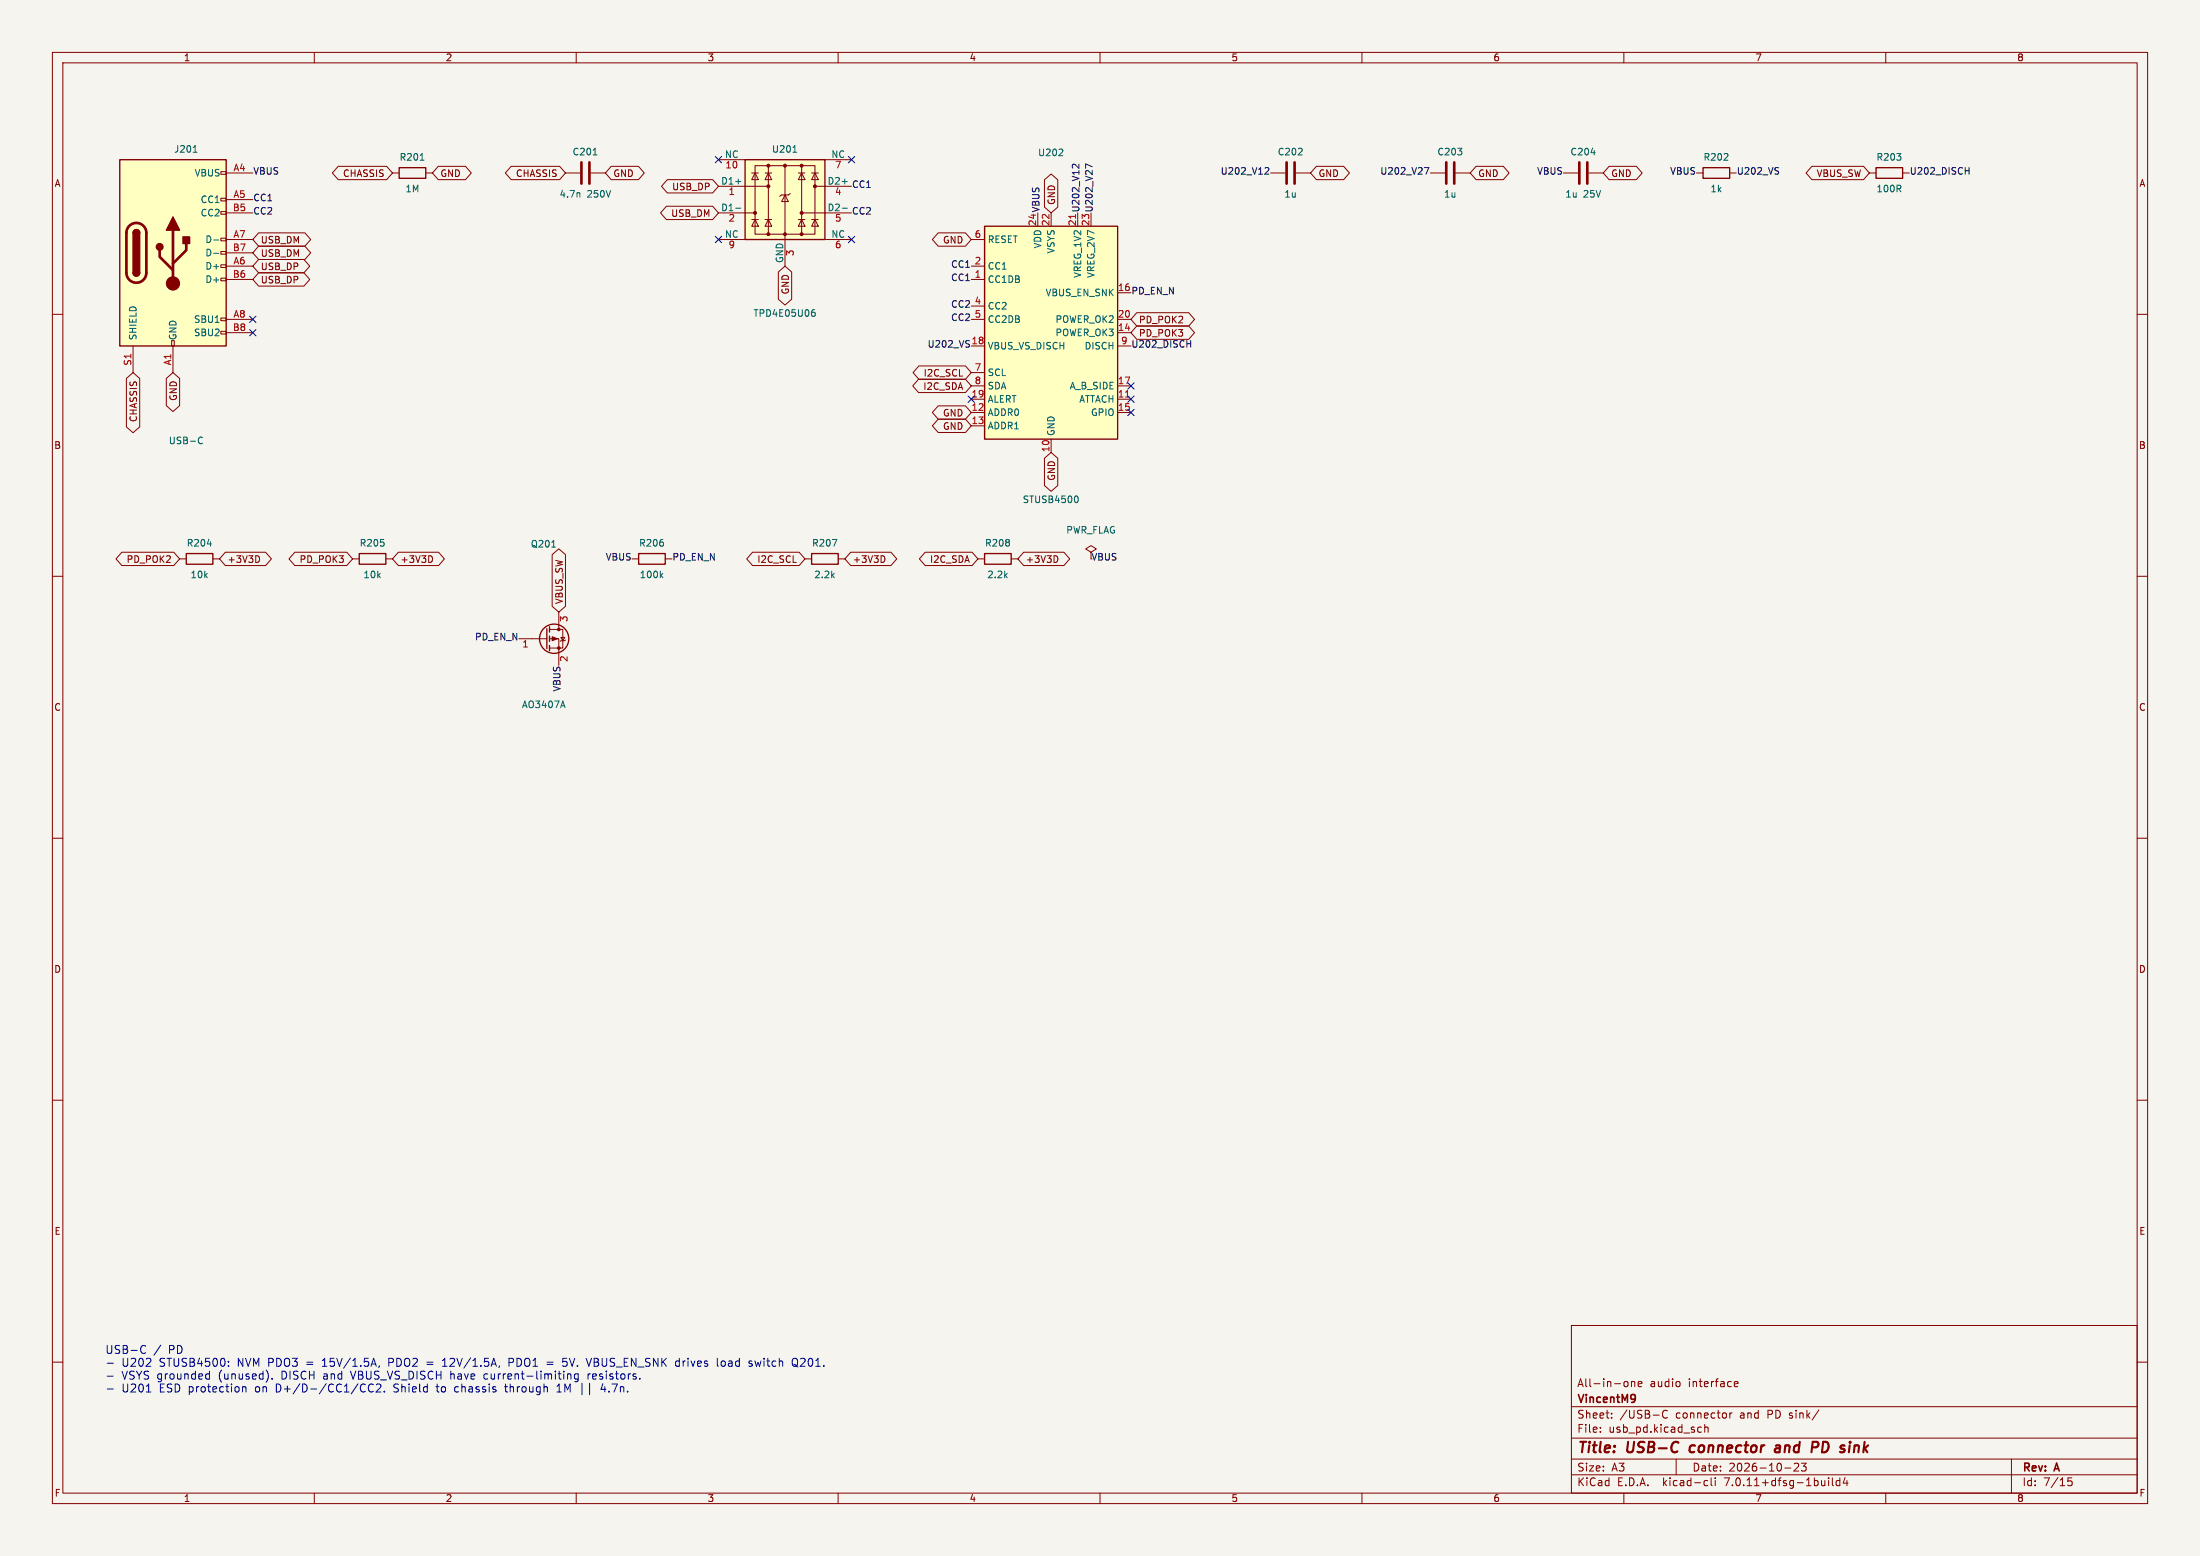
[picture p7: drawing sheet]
<svg xmlns="http://www.w3.org/2000/svg" width="420mm" height="297mm" viewBox="0 0 420 297" stroke-linecap="round" stroke-linejoin="round" font-family="sans-serif">
<path d="M0 0h420v297h-420z" fill="#f5f4ef" stroke="#f5f4ef" stroke-width=".19"/>
<g fill="none" stroke="#840000" stroke-width=".19">
<path d="M10 10h400v277h-400zM12 12h396v273h-396zM60 10v2M110 10v2M160 10v2M210 10v2M260 10v2M310 10v2M360 10v2M42.2 37.8h1v.6h-1zM42.2 32.8h1v.5h-1zM43.2 33h5.1"/>
<path d="M43.2 38.1h5.1M64.6 31.8h9.2l1.1 1.2-1.1 1.3h-9.2l-1.1-1.3zM74.9 33h1.3M81.3 33h1.2M83.7 31.8h5.2l1.1 1.2-1.1 1.3h-5.2l-1.2-1.3zM97.6 31.8h9.2l1.1 1.2-1.1 1.3h-9.2l-1.1-1.3zM107.9 33h2.8M112.8 33h2.8M116.7 31.8h5.2l1.1 1.2-1.1 1.3h-5.2l-1.1-1.3zM127.2 39.4h8.8l1.2 1.2-1.2 1.3h-8.8l-1.1-1.3zM127.4 34.3h8.6l1.2 1.3-1.2 1.2h-8.6l-1.1-1.2zM137.2 35.6h9.5"/>
<path d="M137.2 30.5h5M143.5 33h1.3M144.1 31.6h11.5v13.1h-11.5zM144.1 33l.7 1.3h-1.3zM146 33h1.3M146.7 33l.6 1.3h-1.3zM146.7 31.6v13.1M149.9 37.2l.6 1.3h-1.3zM149.9 31.6v19.2M150.9 37l-.4 .2h-1.3l-.4 .3M152.4 33h1.3M153 33l.7 1.3h-1.3z"/>
<path d="M153 31.6v13.1M154.9 33h1.3M155.6 33l.6 1.3h-1.3zM155.6 35.6h7M157.5 30.5h5.1M199.4 34.3l1.3-1.1 1.2 1.1v5.2l-1.2 1.1-1.3-1.1zM242.6 33h2.8M247.4 33h2.8M251.3 31.8h5.2l1.1 1.2-1.1 1.3h-5.2l-1.1-1.3zM273 33h2.8M277.9 33h2.8M281.8 31.8h5.2l1.1 1.2-1.1 1.3h-5.2l-1.1-1.3z"/>
<path d="M298.4 33h2.8M303.3 33h2.8M307.2 31.8h5.2l1.1 1.2-1.1 1.3h-5.2l-1.1-1.3zM323.8 33h1.3M330.2 33h1.3M345.9 31.8h9.9l1.1 1.2-1.1 1.3h-9.9l-1.1-1.3zM356.9 33h1.2M363.2 33h1.3M10 60h2M42.2 53.1h1v.5h-1zM42.2 50.5h1v.6h-1zM42.2 48h1v.5h-1z"/>
<path d="M42.2 45.5h1v.5h-1zM42.2 40.4h1v.5h-1zM43.2 40.6h5.1M43.2 45.7h5.1M43.2 53.3h5.1M43.2 50.8h5.1M43.2 48.3h5.1M49.4 52.1h8.6l1.1 1.2-1.1 1.3h-8.6l-1.1-1.3zM49.4 49.5h8.6l1.1 1.3-1.1 1.3h-8.6l-1.1-1.3zM49.4 44.4h8.8l1.1 1.3-1.1 1.3h-8.8l-1.1-1.3zM49.4 47h8.8l1.1 1.3-1.1 1.2h-8.8l-1.1-1.2zM137.2 40.6h6.9"/>
<path d="M137.2 45.7h5M143.5 41.9h1.3M144.1 41.9l.7 1.3h-1.3zM146 41.9h1.3M146.7 41.9l.6 1.3h-1.3zM148.6 51.9l1.3-1.1 1.2 1.1v5.2l-1.2 1.1-1.3-1.1zM152.4 41.9h1.3M153 41.9l.7 1.3h-1.3zM153 40.6h9.6M154.9 41.9h1.3M155.6 41.9l.6 1.3h-1.3zM157.5 45.7h5.1"/>
<path d="M179.1 44.4h5.2l1.1 1.3-1.1 1.3h-5.2l-1.1-1.3zM185.4 45.7h2.6M185.4 53.3h2.6M185.4 50.8h2.6M185.4 58.4h2.6M198.1 40.6v2.6M200.7 40.6v2.6M205.7 40.6v2.6M208.3 40.6v2.6M213.4 55.9h2.5M217 59.7h9.9l1.1 1.3-1.1 1.2h-9.9l-1.1-1.2zM408 60h2"/>
<path d="M24.1 72.2l1.3-1.1 1.3 1.1v9.3l-1.3 1.1-1.3-1.1zM25.4 66v5.1M31.7 72.2l1.3-1.1 1.3 1.1v5.2l-1.3 1.1-1.3-1.1zM32.8 65h.5v1h-.5zM33 66v5.1M42.2 63.2h1v.6h-1zM42.2 60.7h1v.5h-1zM43.2 63.5h5.1M43.2 61h5.1M175.4 72.4h8.9l1.1 1.3-1.1 1.2h-8.9l-1.2-1.2zM175.4 69.8h8.9l1.1 1.3-1.1 1.3h-8.9l-1.1-1.3zM179.1 77.5h5.2l1.1 1.2-1.1 1.3h-5.2l-1.1-1.3z"/>
<path d="M185.4 76.2h2.6M185.4 78.7h2.6M185.4 73.7h2.6M185.4 66h2.6M185.4 61h2.6M185.4 71.1h2.6M213.4 76.2h2.5M213.4 78.7h2.5M213.4 63.5h2.5M213.4 73.7h2.5M213.4 66h2.5M213.4 61h2.5"/>
<path d="M217 62.2h9.9l1.1 1.3-1.1 1.3h-9.9l-1.1-1.3zM179.1 80h5.2l1.1 1.3-1.1 1.3h-5.2l-1.1-1.3zM185.4 81.3h2.6M199.4 87.5l1.3-1.1 1.2 1.1v5.2l-1.2 1.1-1.3-1.1zM200.7 83.8v2.6M10 110h2M23.3 105.4h9.9l1.1 1.3-1.1 1.3h-9.9l-1.2-1.3zM34.3 106.7h1.3M40.6 106.7h1.3M43 105.4h7.7l1.1 1.3-1.1 1.3h-7.7l-1.1-1.3zM49.3 106.1l.2 .5-.2 .7M56.3 105.4h9.9l1.1 1.3-1.1 1.3h-9.9l-1.1-1.3z"/>
<path d="M67.3 106.7h1.3M73.7 106.7h1.2M76 105.4h7.7l1.1 1.3-1.1 1.3h-7.7l-1.1-1.3zM82.3 106.1l.3 .5-.3 .7M105.4 105.9l1.3-1.1 1.3 1.1v9.8l-1.3 1.1-1.3-1.1zM106.7 116.8v3.3M120.6 106.7h1.3M127 106.7h1.3M143.7 105.4h8.9l1.1 1.3-1.1 1.3h-8.9l-1.1-1.3zM153.7 106.7h1.2M160 106.7h1.3M162.4 105.4h7.7l1.1 1.3-1.1 1.3h-7.7l-1.1-1.3z"/>
<path d="M168.7 106.1l.2 .5-.2 .7M176.6 105.4h9l1.1 1.3-1.1 1.3h-9l-1.1-1.3zM186.7 106.7h1.3M193 106.7h1.3M195.4 105.4h7.7l1.1 1.3-1.1 1.3h-7.7l-1.1-1.3zM201.7 106.1l.2 .5-.2 .7M208.3 105.4l1-.6-1-.7-1 .7 1 .6v1.3M408 110h2M99.1 121.9h5.3M104.9 121.9h1.8v5.1M104.9 120.1h2.5v3.6h-2.5M107.1 121.7h.7l-.4 .6z"/>
<path d="M107.9 122.2l-1 .2M10 160h2M408 160h2M10 210h2M408 210h2M10 260h2M300 253h108v32h-108zM408 260h2M300 278.5h108M300 274.5h108M300 268.5h108M305.5 273.2v.2"/>
<path d="M305.5 272.5v.1M307.7 270.5v.2M307.7 269.8v.1M310.3 263.7l.4 .1 .1 .2-.1 .5-.4 .2M311.4 263.8l.3-.1 .3 .1 .1 .9M311.4 263.7v1M312.7 264.2l.7-.2v-.2l-.5-.1-.2 .2 .1 .7h.6M318.3 269.3a.6 .6 0 0 0-.7 0 .6 .6 0 0 0-.2 .7 .56 .56 0 0 0 .3 .6 .56 .56 0 0 0 .6-.1M320 278.5v3M320.7 263.8v.7M324.4 272.4l.4 .1M324.8 273.3l-.4 .1"/>
<path d="M325.4 272.5l.3-.1 .3 .1 .1 .9M325.4 271.9v1.5M330.2 269.7v1M330.7 269.7l-.3 .1-.2 .2M331.1 264.2l.7-.2-.1-.2-.4-.1-.2 .2 .1 .7h.5M342.5 279.4l.6-.1 .2 .1 .1 .3-1 1.1h1M343.9 279.3h.9l-.5 .6 .4 .1v.6l-.2 .2-.6-.2M347.2 269.1l-1.3 1.9M384 278.5v6.5M60 285v2M110 285v2M160 285v2"/>
<path d="M210 285v2M260 285v2M300 281.5h108M310 285v2M325.6 282.6l.4 .1M326 283.5l-.4 .1M326.7 282.1v1.3l.2 .2M327.4 282.1v.1M327.4 282.6v1M340.7 280.2h1.2M349.1 282.1v.1M349.1 282.6v1"/>
<path d="M349.8 282.1v1.3l.2 .2M351.2 282.7l-.4-.1-.3 .3 .2 .6h.5M351.2 282.1v1.5M352.2 282l-.3 1.1h.9M352.6 282.6v1M360 285v2M395.5 282.1h-.7l-.1 .7 .2-.1h.5l.2 .2-.1 .5-.2 .2-.6-.2"/>
</g>
<path d="M322.7 276.1l-.2 .7 .4 .4M339 276h.8M339.8 276.3l-.7 .1a.4 .4 0 0 0-.3 .4 .4 .4 0 0 0 .2 .4l.7-.1M346.1 275.2l.9 .1a.58 .58 0 0 1-.3 1M353.2 275.2l.1 .1-.1 .1" fill="none" stroke="#840000" stroke-width=".4"/>
<path d="M312 266.3h.1a1.27 1.27 0 0 1-.1 1.2M312.2 266.8l-.2 .2" fill="none" stroke="#840000" stroke-width=".3"/>
<path d="M111 31v4.1M112.5 31v4.1M245.6 31v4.1M247.1 31v4.1M276.1 31v4.1M277.6 31v4.1M301.5 31v4.1M303 31v4.1M24.7 43.1a1.91 1.91 0 0 1 2.1-.4 1.91 1.91 0 0 1 1.1 1.8v7.6a1.91 1.91 0 0 1-1.9 1.9 1.91 1.91 0 0 1-1.9-1.9v-7.8l.2-.7zM30.5 47.8v1.2l2.5 2.6M33 43.9v10.2M35.6 46.5v1.3l-2.6 2.5" fill="none" stroke="#840000" stroke-width=".51"/>
<g fill="none" stroke="#006464" stroke-width=".19">
<path d="M36.9 29.1h.7M80.2 30.6h.7M110.6 36.8l.1 .8M113.2 29.6h.8M140.5 34.7h.9M140.5 39.7h.9M151.4 29.1h.7M160.8 34.7h.9M160.8 39.7h.9M202.1 29.7h.8M202.8 28.6v.4M303.7 29.1h.8"/>
<path d="M40.8 45.8h1M40.8 48.4h1M155.2 59.6l.3 .1 .1 .1v.5l-.4 .1M155.5 59.1l-.3 .1M38.1 83.5l.5 .1M38.6 84.6h-.5M205.5 94.7a.79 .79 0 0 1 0 1.2M39.6 103.8h.8M105.3 104.4h.8M126.2 109.8l.3 .5M126.5 109.4l-.4 .5M158.9 103h.8l-.5 1.2"/>
<path d="M107.4 133.8l.5 1.3"/>
</g>
<g fill="#ffffc2" stroke="#ffffc2" stroke-width=".19">
<path d="M142.2 30.5h15.3v15.2h-15.3z"/>
<path d="M188 43.2h25.4v40.6h-25.4z"/>
<path d="M22.9 30.5h20.3v35.5h-20.3z"/>
</g>
<g fill="none" stroke="#840000" stroke-width=".25">
<path d="M22.9 30.5h20.3v35.5h-20.3zM76.2 32h5.1v2h-5.1zM142.2 30.5h15.3v15.2h-15.3zM325.1 32h5.1v2h-5.1zM358.1 32h5.1v2h-5.1zM25.4 52.1a.64 .64 0 0 0 .6 .6 .64 .64 0 0 0 .7-.6M25.4 44.5a.64 .64 0 0 1 .6-.7 .64 .64 0 0 1 .7 .7M188 43.2h25.4v40.6h-25.4zM35.6 105.7h5v2h-5zM68.6 105.7h5.1v2h-5.1zM104.9 119.6v1.1M121.9 105.7h5.1v2h-5.1z"/>
<path d="M154.9 105.7h5.1v2h-5.1zM188 105.7h5v2h-5zM104.4 120v3.8M104.9 121.4v1M104.9 123.2v1"/>
<circle cx="105.8" cy="121.9" r="2.79"/>
</g>
<g fill="#840000" stroke="#840000" stroke-width=".19">
<path d="M105.4 121.5l1 .4-1 .4z"/>
<circle cx="144.1" cy="40.6" r=".28"/>
<circle cx="146.7" cy="44.7" r=".28"/>
<circle cx="146.7" cy="35.6" r=".28"/>
<circle cx="146.7" cy="31.6" r=".28"/>
<circle cx="149.9" cy="44.7" r=".28"/>
<circle cx="149.9" cy="31.6" r=".28"/>
<circle cx="153" cy="44.7" r=".28"/>
<circle cx="153" cy="40.6" r=".28"/>
<circle cx="153" cy="31.6" r=".28"/>
<circle cx="155.6" cy="35.6" r=".28"/>
<circle cx="106.7" cy="123.7" r=".25"/>
<circle cx="106.7" cy="120.1" r=".25"/>
<circle cx="33" cy="54.1" r="1.27"/>
</g>
<path d="M205.3 40.9v.8M214.9 75.8h.7" fill="none" stroke="#a90000" stroke-width=".19"/>
<g fill="#840000" stroke="#840000" stroke-width=".25">
<path d="M25.4 52.1h1.3a.64 .64 0 0 1-.7 .6 .64 .64 0 0 1-.6-.6z"/>
<path d="M25.4 44.5h1.3v7.6h-1.3z"/>
<path d="M25.6 44a.64 .64 0 0 1 .7-.1 .64 .64 0 0 1 .4 .6h-1.3z"/>
<path d="M33 41.4l1.3 2.5h-2.6z"/>
<path d="M34.9 45.2h1.3v1.3h-1.3z"/>
<circle cx="30.5" cy="47.1" r=".63"/>
</g>
<path d="M206 31.3v.8l-.9-.8-.3 .2-.1 .4M208.5 31.8l-1.3-.5v.8M241.7 32h.4l.1 .3-.8 1h.8M271.9 32h.9l-.6 1.3M375.2 32.6h.7M375.9 32v1.3M226.6 65.6h.7M227.3 65v1.3" fill="none" stroke="#0f0f0f" stroke-width=".19"/>
<g fill="none" stroke="#0000c2" stroke-width=".19">
<path d="M27.1 256.9l.4-.1 .3 .2M27.8 258.2l-.3 .1h-.4M30.7 256.7l-1.3 2M43.6 259.8v.2M74.8 259.3h-.6v1.5M81.5 260h1.2M84.5 259.7l.4-.4v1.5M97.8 259.3h-.6v1.5M104.4 260h1.2M107.5 259.9l.5-.1 .2 .2M108.2 259.3h-.7l-.1 .7M112.9 259.3l-.5 1.5"/>
<path d="M138.2 259.8h-.4l-.1 .3v.5l.5 .2M143.2 259.8h.3M144.1 259.8l.3 1M151.5 259.3a.51 .51 0 0 1 .5 0 .51 .51 0 0 1 .3 .5v.5a.51 .51 0 0 1-.3 .4 .51 .51 0 0 1-.5 0M153.6 259.9l-.8 .9h.9M20.5 260.2h1.1M20.5 262.7h1.1M20.5 265.1h1.1M27.9 265.7h.9M39.5 262.2l.5 .1M40 261.7v1.5M40 263.2h-.5"/>
<path d="M43.6 260.6v.2M46.3 264.7v1M46.4 264.8h-.1M46.9 264.8l.1 .9M52 263.1v.1M69.7 265.6l-.3 .1M70.4 264.5a.68 .68 0 0 0 0 .9 .68 .68 0 0 0 .9 .2M72.4 260.7l-.1 .3M72.7 264.6l-.9 1.1h.9M73.4 265.6v.1M74.2 260.1h.6M81.5 260.4h1.2"/>
<path d="M83.2 264.7h.6M84.5 260.8h.8M87.1 264.7l-.3 .3v.4l.3 .3M92.7 262.2l-.3 .3v.5l.3 .2M95.4 260.7l-.1 .2M96.5 264.2v1.3l.2 .2M97.2 260.1h.6M104.4 260.4h1.2M106.3 265.7h.9M106.8 264.2v1.5M108.2 260.6l-.2 .2-.5-.1M108.3 262.4l.3-.2 .3 .1 .1 .9"/>
<path d="M108.3 262.2v1M110.4 262.3l-.5-.1-.2 .3 .1 .7h.6M110.4 262.2v1.3l-.3 .3-.4-.1M111.1 264v2.2M112.3 262.2v1M112.6 264v2.2M112.7 262.2l-.3 .1-.1 .2M115.1 264.1l-.4 1.1h1M115.5 264.7v1M137 260.7l.2 .1M143.2 260.3l.3 .1 .1 .2-.2 .2h-.3M151.5 260.4l.8 .5"/>
</g>
<g fill="none" stroke="#000084" stroke-width=".19">
<path d="M136.6 29.9l1.2 1.2M137.8 29.9l-1.2 1.2M162 29.9l1.2 1.2M163.2 29.9l-1.2 1.2M136.6 45.1l1.2 1.2M137.8 45.1l-1.2 1.2M162 45.1l1.2 1.2M163.2 45.1l-1.2 1.2M47.7 62.9l1.2 1.2M47.7 60.4l1.2 1.2M48.9 62.9l-1.2 1.2M48.9 60.4l-1.2 1.2"/>
<path d="M184.8 75.6l1.2 1.2M186 75.6l-1.2 1.2M215.3 73.1l1.2 1.2M215.3 78.1l1.2 1.2M215.3 75.6l1.2 1.2M216.5 73.1l-1.2 1.2M216.5 78.1l-1.2 1.2M216.5 75.6l-1.2 1.2"/>
</g>
<g font-size="2.8" fill="#840000">
<text x="301" y="277.9">Title:</text>
<text x="310.6" y="277.9">USB-C</text>
<text x="323.4" y="277.9">connector</text>
<text x="340.5" y="277.9">and</text>
<text x="348.3" y="277.9">PD</text>
<text x="354.6" y="277.9">sink</text>
</g>
<g font-size="2.1" fill="#0000c2">
<text x="20" y="258.7">USB-C</text>
<text x="23.2" y="261.2">U202</text>
<text x="23.2" y="263.6">VSYS grounded</text>
<text x="29.3" y="258.7">/</text>
<text x="30.5" y="261.2">STUSB4500:</text>
<text x="32.2" y="258.7">PD</text>
<text x="41.9" y="263.6">(unused).</text>
<text x="45.5" y="261.2">NVM PDO3</text>
<text x="54" y="263.6">DISCH</text>
<text x="58.9" y="261.2">=</text>
<text x="62.1" y="261.2">15V/1.5A,</text>
<text x="62.1" y="263.6">and</text>
<text x="67.6" y="263.6">VBUS_VS_DISCH</text>
<text x="74.8" y="261.2">PDO2</text>
<text x="85.5" y="261.2">12V/1.5A,</text>
<text x="86.7" y="263.6">have</text>
<text x="93.2" y="263.6">current-limiting</text>
<text x="98.2" y="261.2">PDO1</text>
<text x="105.6" y="261.2">=</text>
<text x="108.8" y="261.2">5V.</text>
<text x="113.2" y="263.6">resistors.</text>
<text x="113.6" y="261.2">VBUS_EN_SNK</text>
<text x="130.7" y="261.2">drives</text>
<text x="138.8" y="261.2">load</text>
<text x="145" y="261.2">switch</text>
<text x="153.4" y="261.2">Q201.</text>
<text x="23.2" y="266.1">U201</text>
<text x="30.5" y="266.1">ESD protection</text>
<text x="49" y="266.1">on</text>
<text x="53.1" y="266.1">D+/D-/CC1/CC2.</text>
<text x="75.7" y="266.1">Shield</text>
<text x="84.1" y="266.1">to</text>
<text x="87.6" y="266.1">chassis</text>
<text x="97.4" y="266.1">through</text>
<text x="107.4" y="266.1">1M</text>
<text x="116.2" y="266.1">4.7n.</text>
</g>
<g font-size="2.1" fill="#840000">
<text x="301" y="268.2">VincentM9</text>
<text x="301" y="265">All-in-one</text>
<text x="314.9" y="265">audio</text>
<text x="322.4" y="265">interface</text>
<text x="301" y="273.7">File:</text>
<text x="301" y="271">Sheet:</text>
<text x="307.1" y="273.7">usb_pd.kicad_sch</text>
<text x="309.2" y="271">/USB-C</text>
<text x="319.9" y="271">connector</text>
<text x="332.3" y="271">and</text>
<text x="337.7" y="271">PD sink/</text>
<text x="301" y="281.1">Size:</text>
<text x="307.6" y="281.1">A3</text>
<text x="323" y="281.1">Date:</text>
<text x="330" y="281.1">2026-10-23</text>
<text x="386" y="281.3">Rev:</text>
<text x="392.4" y="281.3">A</text>
<text x="301" y="283.9">KiCad</text>
<text x="308.7" y="283.9">E.D.A.</text>
<text x="317.6" y="283.9">kicad-cli</text>
<text x="329.5" y="283.9">7.0.11+dfsg-1build4</text>
<text x="386" y="283.9">Id:</text>
<text x="390.1" y="283.9">7/15</text>
</g>
<g font-size="1.8" fill="#840000">
<text x="35" y="11.9">1</text>
<text x="85" y="11.9">2</text>
<text x="135" y="11.9">3</text>
<text x="185" y="11.9">4</text>
<text x="235" y="11.9">5</text>
<text x="285" y="11.9">6</text>
<text x="335" y="11.9">7</text>
<text x="385" y="11.9">8</text>
<text x="10.3" y="35.9">A</text>
<text x="65.4" y="34">CHASSIS</text>
<text x="84" y="34">GND</text>
<text x="98.4" y="34">CHASSIS</text>
<text x="117" y="34">GND</text>
<text x="251.6" y="34">GND</text>
<text x="282.1" y="34">GND</text>
<text x="307.5" y="34">GND</text>
<text x="346.7" y="34">VBUS_SW</text>
<text x="408.3" y="35.9">A</text>
<text x="128" y="41.6">USB_DM</text>
<text x="128.2" y="36.5">USB_DP</text>
<text x="201.6" y="39.2" transform="rotate(-90 201.6 39.2)">GND</text>
<text x="49.7" y="46.7">USB_DM</text>
<text x="179.9" y="46.7">GND</text>
<text x="49.7" y="51.8">USB_DP</text>
<text x="49.7" y="49.2">USB_DM</text>
<text x="49.7" y="54.3">USB_DP</text>
<text x="150.8" y="56.3" transform="rotate(-90 150.8 56.3)">GND</text>
<text x="217.3" y="61.9">PD_POK2</text>
<text x="34" y="76.6" transform="rotate(-90 34 76.6)">GND</text>
<text x="176.2" y="74.6">I2C_SDA</text>
<text x="176.2" y="72.1">I2C_SCL</text>
<text x="26.4" y="80.7" transform="rotate(-90 26.4 80.7)">CHASSIS</text>
<text x="179.9" y="79.7">GND</text>
<text x="179.9" y="82.2">GND</text>
<text x="10.3" y="85.9">B</text>
<text x="408.2" y="85.9">B</text>
<text x="201.6" y="91.9" transform="rotate(-90 201.6 91.9)">GND</text>
<text x="24.1" y="107.6">PD_POK2</text>
<text x="43.3" y="107.6">+3V3D</text>
<text x="57.1" y="107.6">PD_POK3</text>
<text x="76.4" y="107.6">+3V3D</text>
<text x="144.5" y="107.6">I2C_SCL</text>
<text x="162.7" y="107.6">+3V3D</text>
<text x="177.4" y="107.6">I2C_SDA</text>
<text x="195.7" y="107.6">+3V3D</text>
<text x="107.6" y="115.4" transform="rotate(-90 107.6 115.4)">VBUS_SW</text>
<text x="10.3" y="135.9">C</text>
<text x="408.2" y="135.9">C</text>
<text x="10.3" y="185.9">D</text>
<text x="408.2" y="185.9">D</text>
<text x="10.3" y="235.9">E</text>
<text x="408.3" y="235.9">E</text>
<text x="10.3" y="285.9">F</text>
<text x="35" y="286.9">1</text>
<text x="85" y="286.9">2</text>
<text x="135" y="286.9">3</text>
<text x="185" y="286.9">4</text>
<text x="235" y="286.9">5</text>
<text x="285" y="286.9">6</text>
<text x="335" y="286.9">7</text>
<text x="385" y="286.9">8</text>
<text x="408.3" y="285.9">F</text>
</g>
<g font-size="1.8" fill="#006464">
<text x="33.2" y="29.3">J201</text>
<text x="109.2" y="29.9">C201</text>
<text x="147.3" y="29.3">U201</text>
<text x="243.8" y="29.9">C202</text>
<text x="274.3" y="29.9">C203</text>
<text x="299.7" y="29.9">C204</text>
<text x="37.1" y="33.9">VBUS</text>
<text x="76.2" y="30.9">R201</text>
<text x="137.6" y="35.3">D1+</text>
<text x="138.3" y="30.2">NC</text>
<text x="157.9" y="35.3">D2+</text>
<text x="158.6" y="30.2">NC</text>
<text x="198.1" y="30">U202</text>
<text x="325.1" y="30.9">R202</text>
<text x="358.1" y="30.9">R203</text>
<text x="38.2" y="39">CC1</text>
<text x="38.2" y="41.5">CC2</text>
<text x="77.3" y="36.9">1M</text>
<text x="106.7" y="37.9">4.7n</text>
<text x="112.1" y="37.9">250V</text>
<text x="137.6" y="40.4">D1-</text>
<text x="157.9" y="40.4">D2-</text>
<text x="245.1" y="37.9">1u</text>
<text x="275.6" y="37.9">1u</text>
<text x="298.7" y="37.9">1u</text>
<text x="302.3" y="37.9">25V</text>
<text x="326.4" y="36.9">1k</text>
<text x="358.1" y="36.9">100R</text>
<text x="39.1" y="46.6">D-</text>
<text x="138.3" y="45.5">NC</text>
<text x="158.6" y="45.5">NC</text>
<text x="188.5" y="46.6">RESET</text>
<text x="199" y="47.5" transform="rotate(-90 199 47.5)">VDD</text>
<text x="39.1" y="51.7">D+</text>
<text x="39.1" y="49.1">D-</text>
<text x="149.6" y="50.3" transform="rotate(-90 149.6 50.3)">GND</text>
<text x="188.5" y="51.7">CC1</text>
<text x="201.5" y="48.5" transform="rotate(-90 201.5 48.5)">VSYS</text>
<text x="206.6" y="53.1" transform="rotate(-90 206.6 53.1)">VREG_1V2</text>
<text x="209.1" y="53.1" transform="rotate(-90 209.1 53.1)">VREG_2V7</text>
<text x="39.1" y="54.2">D+</text>
<text x="188.5" y="54.2">CC1DB</text>
<text x="188.5" y="59.3">CC2</text>
<text x="199.5" y="56.7">VBUS_EN_SNK</text>
<text x="26.3" y="65" transform="rotate(-90 26.3 65)">SHIELD</text>
<text x="33.9" y="65" transform="rotate(-90 33.9 65)">GND</text>
<text x="36.9" y="61.8">SBU1</text>
<text x="36.9" y="64.4">SBU2</text>
<text x="143.7" y="60.7">TPD4E05U06</text>
<text x="188.5" y="61.8">CC2DB</text>
<text x="201.4" y="64.4">POWER_OK3</text>
<text x="201.4" y="61.8">POWER_OK2</text>
<text x="188.5" y="66.9">VBUS_VS_DISCH</text>
<text x="188.5" y="72">SCL</text>
<text x="207" y="66.9">DISCH</text>
<text x="188.5" y="77.1">ALERT</text>
<text x="188.5" y="74.5">SDA</text>
<text x="204.1" y="74.5">A_B_SIDE</text>
<text x="205.9" y="77.1">ATTACH</text>
<text x="188.5" y="79.6">ADDR0</text>
<text x="188.5" y="82.1">ADDR1</text>
<text x="201.5" y="83.3" transform="rotate(-90 201.5 83.3)">GND</text>
<text x="208.2" y="79.6">GPIO</text>
<text x="32.1" y="85">USB-C</text>
<text x="195.1" y="96.2">STUSB4500</text>
<text x="35.5" y="104.5">R204</text>
<text x="68.6" y="104.5">R205</text>
<text x="101.2" y="104.7">Q201</text>
<text x="121.9" y="104.5">R206</text>
<text x="154.9" y="104.5">R207</text>
<text x="187.9" y="104.5">R208</text>
<text x="203.5" y="102">PWR_FLAG</text>
<text x="36.3" y="110.6">10k</text>
<text x="69.3" y="110.6">10k</text>
<text x="122" y="110.6">100k</text>
<text x="155.4" y="110.6">2.2k</text>
<text x="188.4" y="110.6">2.2k</text>
<text x="99.5" y="135.4">AO3407A</text>
</g>
<g font-size="1.8" fill="#a90000">
<text x="44.5" y="32.8">A4</text>
<text x="138.4" y="32.5">10</text>
<text x="159.3" y="32.5">7</text>
<text x="44.4" y="40.4">B5</text>
<text x="44.5" y="37.8">A5</text>
<text x="139" y="37.5">1</text>
<text x="159.3" y="37.5">4</text>
<text x="44.5" y="45.5">A7</text>
<text x="139" y="42.6">2</text>
<text x="139" y="47.7">9</text>
<text x="159.3" y="42.6">5</text>
<text x="159.3" y="47.7">6</text>
<text x="186" y="45.5">6</text>
<text x="197.9" y="43.2" transform="rotate(-90 197.9 43.2)">24</text>
<text x="200.4" y="43.2" transform="rotate(-90 200.4 43.2)">22</text>
<text x="205.5" y="43.2" transform="rotate(-90 205.5 43.2)">21</text>
<text x="208" y="43.2" transform="rotate(-90 208 43.2)">23</text>
<text x="44.4" y="53.1">B6</text>
<text x="44.4" y="48">B7</text>
<text x="44.5" y="50.5">A6</text>
<text x="151.8" y="49" transform="rotate(-90 151.8 49)">3</text>
<text x="186" y="53.1">1</text>
<text x="186" y="50.5">2</text>
<text x="186" y="58.2">4</text>
<text x="213.3" y="55.6">16</text>
<text x="44.4" y="63.2">B8</text>
<text x="44.5" y="60.7">A8</text>
<text x="186" y="60.7">5</text>
<text x="213.3" y="63.2">14</text>
<text x="213.3" y="60.7">20</text>
<text x="213.9" y="65.8">9</text>
<text x="25.1" y="69.9" transform="rotate(-90 25.1 69.9)">S1</text>
<text x="32.8" y="69.8" transform="rotate(-90 32.8 69.8)">A1</text>
<text x="186" y="70.9">7</text>
<text x="185.4" y="75.9">19</text>
<text x="186" y="73.4">8</text>
<text x="213.3" y="75.9">11</text>
<text x="213.3" y="73.4">17</text>
<text x="185.4" y="78.5">12</text>
<text x="185.4" y="81">13</text>
<text x="213.3" y="78.5">15</text>
<text x="200.4" y="86.4" transform="rotate(-90 200.4 86.4)">10</text>
<text x="108.7" y="118.8" transform="rotate(-90 108.7 118.8)">3</text>
<text x="99.6" y="123.9">1</text>
<text x="108.7" y="126.4" transform="rotate(-90 108.7 126.4)">2</text>
</g>
<g font-size="1.8" fill="#0f0f0f">
<text x="48.3" y="33.5">VBUS</text>
<text x="232.9" y="33.5">U202_V12</text>
<text x="263.4" y="33.5">U202_V27</text>
<text x="293.3" y="33.5">VBUS</text>
<text x="318.7" y="33.5">VBUS</text>
<text x="331.5" y="33.5">U202_VS</text>
<text x="364.5" y="33.5">U202_DISCH</text>
<text x="48.3" y="41.2">CC2</text>
<text x="48.3" y="38.6">CC1</text>
<text x="162.6" y="41.2">CC2</text>
<text x="162.6" y="36.1">CC1</text>
<text x="198.6" y="40.6" transform="rotate(-90 198.6 40.6)">VBUS</text>
<text x="206.3" y="40.6" transform="rotate(-90 206.3 40.6)">U202_V12</text>
<text x="208.8" y="40.6" transform="rotate(-90 208.8 40.6)">U202_V27</text>
<text x="181.5" y="51.3">CC1</text>
<text x="181.5" y="53.9">CC1</text>
<text x="181.5" y="58.9">CC2</text>
<text x="215.9" y="56.4">PD_EN_N</text>
<text x="181.5" y="61.5">CC2</text>
<text x="185.4" y="65.8">18</text>
<text x="217.3" y="64.5">PD_POK3</text>
<text x="177" y="66.6">U202_VS</text>
<text x="215.9" y="66.6">U202_DISCH</text>
<text x="115.5" y="107.2">VBUS</text>
<text x="128.3" y="107.2">PD_EN_N</text>
<text x="208.3" y="107.2">VBUS</text>
<text x="90.6" y="122.4">PD_EN_N</text>
<text x="107.2" y="132.1" transform="rotate(-90 107.2 132.1)">VBUS</text>
</g>
</svg>
